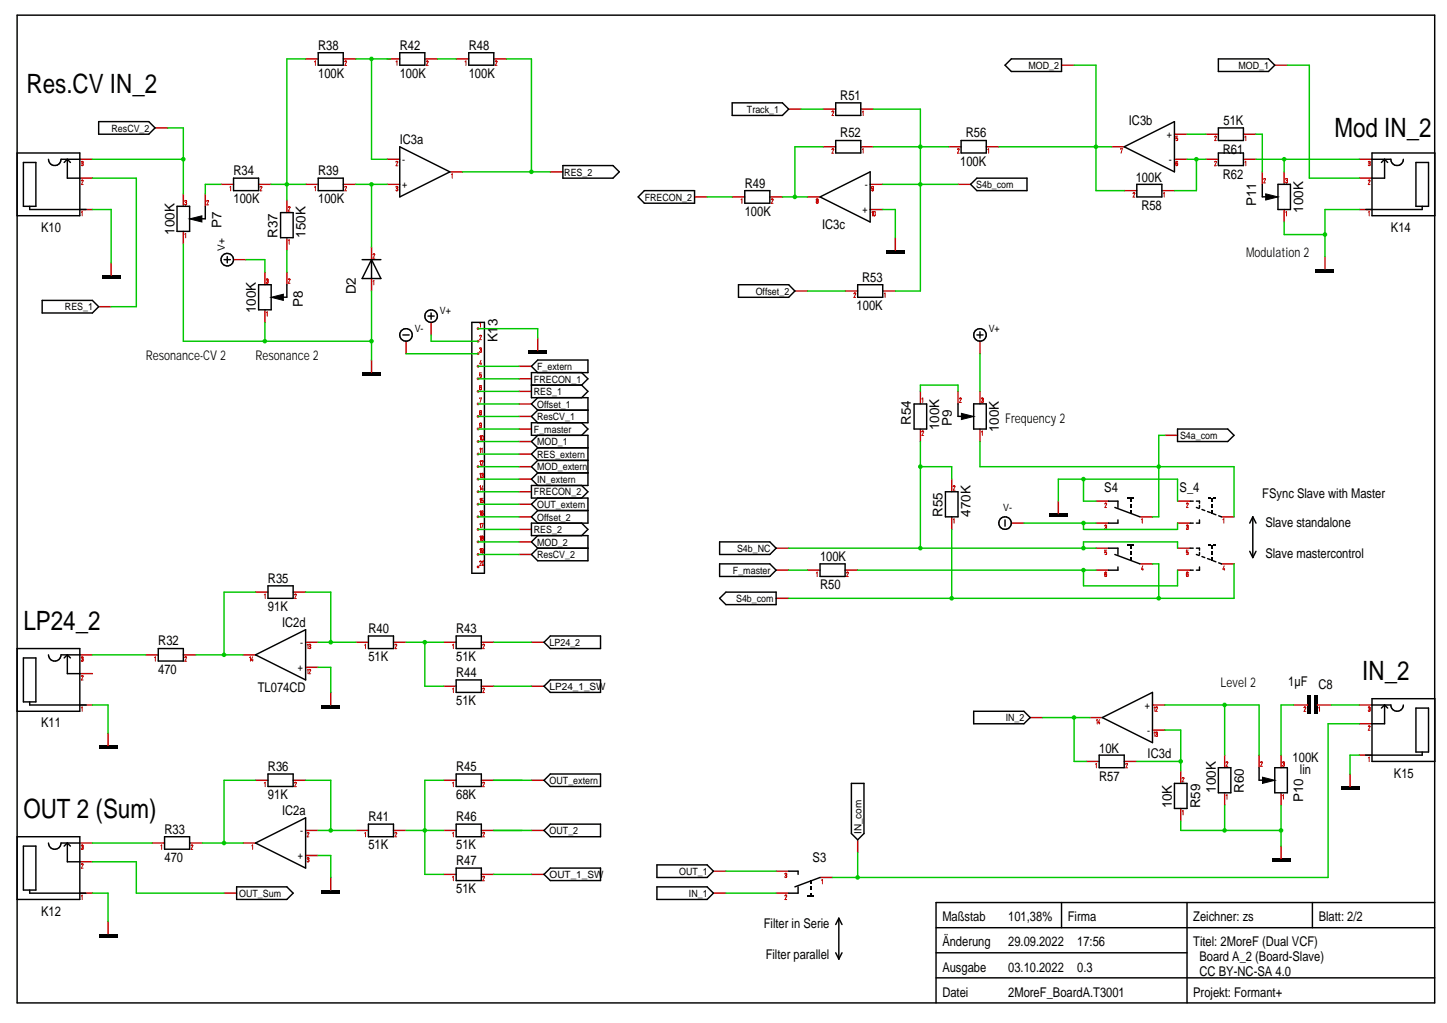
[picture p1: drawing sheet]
<svg xmlns="http://www.w3.org/2000/svg" width="297mm" height="210mm" viewBox="0 0 297 210" stroke-linecap="round" stroke-linejoin="round" font-family="sans-serif">
<g fill="none" stroke="#000" stroke-width=".3">
<path d="M96.2 10.8h5.2v2.6h-5.2zM109.1 75.2l1.3-1.3h10.3v2.6h-10.3zM109.1 86.7h10.3l1.3 1.3-1.3 1.3h-10.3zM110.4 94.5l-1.3 1.3 1.3 1.2M110.4 97h10.3M110.4 94.5l-1.3-1.3 1.3-1.3h10.3v7.7h-10.3l-1.3-1.3 1.3-1.3M110.4 94.5h10.3M109.1 103.5l1.3-1.3h10.3v2.6h-10.3zM244.3 117h.6M244.3 112.5h.6M244.3 107.3h.6M244.3 102.8h.6"/>
<path d="M245.6 113.8l.6 .2M245.6 102.8h.6v.5M245.6 112.5h.6v.4M245.6 104.1l.6 .2M246.2 116.3v.7h-.6M246.2 103.7v.4M246.2 106.7v.6h-.6M246.2 113.3v.5M246.7 114.2l.6 .2M246.7 104.5l.6 .3M247.9 114.6l.6 .2M247.9 105l.6 .2"/>
<path d="M249 115.1l.6 .2M249 105.4l.6 .2M250.2 115.5l.5 .2M250.2 105.8l.5 .2M256.5 113.1l.7 1.3M257.2 106l-.7 1.3M257.2 106l.6 1.3M257.2 106v8.4M257.8 113.1l-.6 1.3M55 120.2h5.2v2.6h-5.2zM75.6 130.5h5.2v2.6h-5.2zM93.6 130.5h5.2v2.6h-5.2z"/>
<path d="M93.6 139.5h5.2v2.6h-5.2zM93.6 158.8h5.2v2.6h-5.2zM111.7 140.8l1.3-1.3h10.3v2.6h-10.3zM75.6 169.1h5.2v2.6h-5.2zM111.7 160.1l1.3-1.3h10.3v2.6h-10.3zM134.9 177.5h10.3l1.3 1.3-1.3 1.2h-10.3zM171.6 195.5l.6 1.3M172.2 188.4l.6 1.3M172.2 188.4l-.6 1.3M172.2 188.4v8.4M172.8 195.5l-.6 1.3"/>
</g>
<g fill="none" stroke="#c70000" stroke-width=".3">
<path d="M93.6 12.1h2.6M101.4 12.1h2.5M106.5 75.2h2.6M106.5 95.8h2.6M106.5 93.2h2.6M106.5 98.3h2.6M106.5 88h2.6M106.5 103.5h2.6M241.7 117h2.6M241.7 112.5h2.6M241.7 107.3h2.6M241.7 102.8h2.6"/>
<path d="M250.7 115.7h2.6M250.7 106h2.6M52.5 121.5h2.5M60.2 121.5h2.5M73 131.8h2.6M80.8 131.8h2.6M91.1 131.8h2.5M98.8 131.8h2.6M67.9 142.1v2.6M91.1 140.8h2.5M98.8 140.8h2.6M109.1 140.8h2.6"/>
<path d="M277.1 158.8v2.6M73 170.4h2.6M80.8 170.4h2.6M91.1 160.1h2.5M98.8 160.1h2.6M109.1 160.1h2.6M146.5 178.8h2.5"/>
</g>
<g fill="none" stroke="#c70000" stroke-width=".21">
<path d="M95.5 12.7l.2-.2v.9M101.7 12.7l.1-.2 .2 .1-.3 .8h.3M243.5 103.4l.2-.2 .2 .2-.4 .7h.4M243.5 107.9l.1-.1h.3v.2l-.2 .2M243.7 108.2l.2 .1v.2l-.2 .1-.2-.1M243.9 112.9h-.4v.5l.2-.1 .2 .1-.1 .4-.2-.1M243.9 117.6l-.1-.2-.3 .2 .1 .6 .2 .1 .1-.5h-.3l-.1 .1M251 106.6l.2-.2v1M251.3 116.1l-.3 .7h.4M251.3 116.6v.4M54.3 122.1l.1-.2v.9M60.5 122v.1"/>
<path d="M60.5 122l.2-.1 .1 .2-.3 .7h.3M60.5 122h.1M74.9 132.4l.1-.2v.9M81.1 132.4l.1-.2h.2l-.3 .9h.3M92.9 132.4l.2-.2v.9M99.1 132.4l.2-.2 .2 .1-.4 .8h.4M92.9 141.4l.2-.2v.9M99.1 141.4l.2-.2 .2 .1-.4 .8h.4M74.9 171l.1-.2v.9M81.1 171l.1-.2 .2 .1-.3 .8h.3M92.9 160.7l.2-.2v.9M99.1 160.7l.2-.2 .2 .1-.4 .8h.4"/>
</g>
<path d="M248.2 111.7h.4v.3h-.4zM248.2 102h.4v.3h-.4zM248.7 111.8h.3v.7h-.3zM248.7 113.1h.3v.7h-.3zM248.7 114.4h.3v.7h-.3zM248.7 102.2h.3v.6h-.3zM248.7 103.5h.3v.6h-.3zM248.7 104.8h.3v.6h-.3zM249 111.7h.4v.3h-.4zM249 102h.4v.3h-.4zM66 144.7h3.8v.6h-3.8zM275.2 161.4h3.9v.6h-3.9z" fill="#000"/>
<circle cx="98.1" cy="106" r=".29" fill="#c70000"/>
<path d="M98.5 105l.1-.2v.9M99.2 105l-.2-.2-.2 .1v.7l.3 .1 .1-.4-.2-.1-.2 .1" fill="none" stroke="#c70000" stroke-width=".21"/>
<circle cx="98.1" cy="103.5" r=".29" fill="#c70000"/>
<path d="M98.5 102.4l.1-.1v.9M98.8 102.7l.2-.1 .2 .1-.1 .4h-.3M99.2 102.3h-.4v.5" fill="none" stroke="#c70000" stroke-width=".21"/>
<circle cx="98.1" cy="100.9" r=".29" fill="#c70000"/>
<path d="M98.5 99.9l.1-.2v.9M99.1 99.7l-.3 .7h.4M99.1 100.2v.4" fill="none" stroke="#c70000" stroke-width=".21"/>
<circle cx="98.1" cy="98.3" r=".29" fill="#c70000"/>
<path d="M98.5 97.3l.1-.2v.9M98.8 97.3l.2-.2 .2 .1-.1 .3h-.1M99 97.5l.1 .1 .1 .3a.18 .18 0 0 1-.2 .1 .18 .18 0 0 1-.2-.2" fill="none" stroke="#c70000" stroke-width=".21"/>
<circle cx="98.1" cy="95.7" r=".29" fill="#c70000"/>
<path d="M98.5 94.7l.1-.2v.9M98.8 94.7a.18 .18 0 0 1 .2-.2 .18 .18 0 0 1 .2 .2l-.4 .7h.4" fill="none" stroke="#c70000" stroke-width=".21"/>
<circle cx="98.1" cy="93.2" r=".29" fill="#c70000"/>
<path d="M98.5 92.1l.1-.1v.9M98.8 92.1l.2-.1v.9" fill="none" stroke="#c70000" stroke-width=".21"/>
<circle cx="98.1" cy="90.6" r=".29" fill="#c70000"/>
<path d="M98.5 89.6l.1-.2v.9M98.9 89.5h.3v.7l-.2 .1-.2-.1z" fill="none" stroke="#c70000" stroke-width=".21"/>
<circle cx="98.1" cy="88" r=".29" fill="#c70000"/>
<path d="M98.8 87.2l-.1 .2-.2-.1 .1-.5 .2 .1v.6l-.1 .2-.2-.2" fill="none" stroke="#c70000" stroke-width=".21"/>
<circle cx="98.1" cy="85.4" r=".29" fill="#c70000"/>
<path d="M98.6 84.6l-.1-.1 .1-.3 .2 .2-.1 .2M98.6 84.6l-.1 .2 .1 .4a.27 .27 0 0 0 .2-.3 .27 .27 0 0 0-.1-.3M98.6 84.6h.1" fill="none" stroke="#c70000" stroke-width=".21"/>
<circle cx="98.1" cy="82.9" r=".29" fill="#c70000"/>
<path d="M98.5 81.8v-.1h.3l-.2 .9" fill="none" stroke="#c70000" stroke-width=".21"/>
<circle cx="98.1" cy="80.3" r=".29" fill="#c70000"/>
<path d="M98.5 79.9l.1 .1M98.8 79.2h.1M98.8 79.2h-.3v.7M98.8 79.5v.1M98.8 79.5l-.3 .1M98.8 79.2v.1M98.8 79.6v.3l-.2 .1" fill="none" stroke="#c70000" stroke-width=".21"/>
<circle cx="98.1" cy="77.7" r=".29" fill="#c70000"/>
<path d="M98.5 77l.2-.1a.29 .29 0 0 1 .1 .3 .29 .29 0 0 1-.2 .2l-.1-.1M98.8 76.5h-.3v.6" fill="none" stroke="#c70000" stroke-width=".21"/>
<circle cx="98.1" cy="75.2" r=".29" fill="#c70000"/>
<path d="M98.7 73.9l-.2 .7h.3M98.7 74.4v.4" fill="none" stroke="#c70000" stroke-width=".21"/>
<circle cx="98.1" cy="72.6" r=".29" fill="#c70000"/>
<path d="M98.5 71.5l.2-.1v.4M98.6 71.8h.1M98.7 71.8a.25 .25 0 0 1 .1 .3 .25 .25 0 0 1-.2 .2l-.1-.2" fill="none" stroke="#c70000" stroke-width=".21"/>
<circle cx="98.1" cy="70" r=".29" fill="#c70000"/>
<path d="M98.5 69l.1-.2 .2 .1-.3 .8h.3" fill="none" stroke="#c70000" stroke-width=".21"/>
<circle cx="98.1" cy="67.4" r=".29" fill="#c70000"/>
<path d="M98.5 66.4l.1-.2v.9" fill="none" stroke="#c70000" stroke-width=".21"/>
<circle cx="98.1" cy="116.3" r=".29" fill="#c70000"/>
<path d="M98.5 115.3l.1-.2 .2 .1-.3 .8h.3M99 115.2l.2-.1 .2 .2-.1 .7-.3-.2zM99.3 116h-.1" fill="none" stroke="#c70000" stroke-width=".21"/>
<circle cx="98.1" cy="113.8" r=".29" fill="#c70000"/>
<path d="M98.5 112.7l.1-.2v1M99.2 113l-.2 .1-.2-.1 .1-.4 .3 .1v.6l-.2 .2-.2-.2" fill="none" stroke="#c70000" stroke-width=".21"/>
<circle cx="98.1" cy="111.2" r=".29" fill="#c70000"/>
<path d="M98.5 110.2l.1-.2v.9M98.9 110.3l-.1-.2 .3-.1 .1 .3-.2 .1M98.9 110.4v.4M98.9 110.8v.1M98.9 110.3v.1M98.9 110.4h.1M99 110.4h.1M99 110.4h-.1M99 110.4l.2 .4-.3 .1" fill="none" stroke="#c70000" stroke-width=".21"/>
<circle cx="98.1" cy="108.6" r=".29" fill="#c70000"/>
<g fill="none" stroke="#c70000" stroke-width=".21">
<path d="M64.6 12.7l.1-.2v.9M70.8 12.7l.1-.2 .2 .1-.3 .8h.3M81.3 12.7l.2-.2v.9M87.7 12.5l-.2 .2M87.7 12.5h.1M87.8 12.5l.1 .2-.4 .7h.4M16.7 33.3l.1-.2h.2v.3l-.1 .1M16.7 37.1l.1-.1 .2 .1-.3 .8h.4M16.8 33.5h.1M16.9 33.5a.24 .24 0 0 1 .2 .3 .24 .24 0 0 1-.3 .2l-.1-.2M47.2 38.4l.1-.2v1M53.4 38.4h.1"/>
<path d="M53.4 38.3h.3M53.4 38.3v.1M53.7 38.3v.1M53.7 38.4l-.3 .8h.4M64.6 38.4l.1-.2v1M70.8 38.4l.1-.2 .2 .2-.3 .8h.3M81.3 38.4l.1-.2 .3 .2-.2 .3M81.3 33.3l.1-.2 .3 .1-.4 .8h.4M81.4 38.7h.1M81.5 38.7l.2 .3a.18 .18 0 0 1-.2 .2 .18 .18 0 0 1-.2-.2M92.7 35.9l.1-.2v.9M170.8 30.7l.1-.2 .3 .1-.4 .8h.4"/>
<path d="M170.8 23a.18 .18 0 0 1 .2-.2 .18 .18 0 0 1 .2 .2l-.4 .7h.4M177 23l.2-.2v.9M177 30.7l.2-.2v.9M179.3 38.3l-.4 .1v.3h.4M179.3 38.3v.1M179.3 38.4v.7h-.3l-.1-.1M179.3 38.7h.1M179.3 38.6v.1M196.6 30.7l.1-.2 .2 .1-.3 .8h.3M202.8 30.7l.1-.2v.9M230 30.6v-.1h.4l-.3 .9M232.6 39.7l.1-.2 .3 .1-.4 .8h.4"/>
<path d="M238.8 39.7l.2-.2v.9M241.5 33.1l-.1 .2 .1 .7M241.5 34h.1M241.5 33.5l-.1 .1M241.5 28.3l.2 .1v.3l-.3 .1M241.5 33.1l.2 .2M241.5 33.5l.2 .1v.3l-.2 .1M241.5 28.3h.1M241.5 33.1h.1M241.5 33.5h.1M241.7 27.9h-.3v.6l.1-.2M249.3 28.1a.18 .18 0 0 1 .2-.2 .18 .18 0 0 1 .2 .2l-.4 .8h.4"/>
<path d="M249.3 33.3l.2-.2 .2 .1-.4 .8h.4M255.5 28.1l.2-.2v1M255.5 33.3l.2-.2v.9M259.4 36.8a.18 .18 0 0 1 .2-.2 .18 .18 0 0 1 .2 .2l-.4 .7h.4M263.9 36.8a.18 .18 0 0 1 .2-.2 .18 .18 0 0 1 .2 .1l-.2 .3M264.1 37l.1 .1 .1 .3a.18 .18 0 0 1-.2 .1 .18 .18 0 0 1-.2-.2M280.9 33.3l.3-.2v.3l-.1 .1M280.9 37.1l.1-.1 .2 .1-.3 .8h.3M281 33.5h.1M281.1 33.5l.1 .1v.3l-.2 .1-.1-.2M16.7 43.6l.2-.2v.9M37.9 41.3l.3-.2a.2 .2 0 0 1 .1 .3 .2 .2 0 0 1-.2 .1"/>
<path d="M37.9 41.8l.3 .2M37.9 48.1l.2-.2v.9M38.1 41.5l.2 .2-.1 .3M38.2 42h.1M42.4 41.3l.2-.2 .2 .1-.4 .8h.4M54.7 57.4l.2-.2v.4M54.8 57.6h.1M54.9 57.6h.1M54.9 57.6l.1 .5h-.2l-.1-.2M59.2 42.6l.1-.2 .2 .1-.3 .8h.3M59.2 57.4l.1-.2 .2 .1-.3 .8h.3M59.2 49.4l.2-.2v.9"/>
<path d="M76.6 52.2l.1-.1h.2l-.3 .9h.3M76.6 57.7l.2-.1v.9M152.1 41l.2-.2v.9M158.3 41l.1-.2 .3 .1-.4 .8h.4M167.7 41.2l-.1-.1 .1-.3 .2 .1-.1 .3M167.7 41.2l-.1 .2 .1 .3 .2-.1-.1-.4M167.7 41.2h.1M178.9 43.6l.2-.2v.9M179.3 43.5h.4v.7l-.2 .1-.2-.2zM263.9 43.6l.2-.2v.9M280.9 43.6l.2-.2v.9M54.7 64.2l.2-.2v.9"/>
<path d="M175.3 60.3a.18 .18 0 0 1 .2-.2 .18 .18 0 0 1 .2 .2l-.4 .7h.4M181.5 60.3l.2-.2v.9M189.2 88.6l.1-.1h.3l-.4 .8h.4M189.2 81.9l.2-.2v.9M195.7 99.9l.1-.2h.2l-.3 .9h.3M197 81.9l.1-.2h.2l-.3 .9h.3M201.5 81.9l.1-.2h.2l-.1 .4M201.5 88.6l.2-.2v.9M201.6 82.1h.1M201.7 82.1a.26 .26 0 0 1 .2 .3 .26 .26 0 0 1-.3 .2l-.1-.2M98.5 107.6l.1-.2v.9M98.8 107.5v-.1h.4l-.3 .9"/>
<path d="M167.6 117.6l.1-.2v.9M173.8 117.6l.1-.2 .2 .1-.3 .8h.4M195.7 106.6l.2-.2v1M226.8 103.4l.1-.2 .3 .2-.4 .7h.4M226.8 107.9l.1-.1h.2l.1 .2-.2 .2M226.9 108.2l.3 .1v.2l-.3 .1-.1-.1M227.2 117.6l-.2-.2-.2 .2v.6l.3 .1v-.5h-.2l-.1 .1M227.2 112.9h-.4v.5l.1-.1 .3 .1v.3h-.4M234.3 106.6l.2-.2v1M234.6 116.1l-.3 .7h.4M234.6 116.6v.4M16.7 134.9l.3-.1v.4"/>
<path d="M16.7 138.8l.1-.2 .2 .1-.3 .8h.4M16.8 135.2h.2M16.9 135.2h.1M17 135.2a.25 .25 0 0 1 .1 .3 .25 .25 0 0 1-.3 .2l-.1-.2M31.7 134.9l.2-.1v.9M38.2 134.8h.1M38.2 134.8l-.3 .1M38.2 134.8l.1 .1-.4 .8h.4M51.2 134.9l.2-.1v.9M51.9 134.8l-.3 .6h.4M51.9 135.3v.4M63.1 137.5l.1-.2v.9"/>
<path d="M63.1 132.4l.1-.2v.9M63.4 132.4a.18 .18 0 0 1 .2-.2 .18 .18 0 0 1 .2 .1l-.1 .3M63.5 137.4l-.1 .1M63.5 137.4l.3 .1-.4 .7h.4M63.5 137.4h.1M63.5 132.6h.2M63.7 132.6l.1 .4-.2 .1-.2-.2M63.7 132.6h-.1M16.7 145.2l.2-.1v.9M224.9 156.8l.2-.2v.9M225.1 147.8l.1-.2v.9M225.7 147.6l-.3 .7h.4"/>
<path d="M225.7 148.1v.4M231.1 156.8l.1-.1h.2l-.3 .8h.4M236.9 145.2l.2-.1v.9M236.9 150.4l.2-.2v.9M237.3 145.2v-.1h.3l-.3 .9h.3M237.3 150.4v-.2l.3 .1-.1 .3M237.4 150.6h.1M237.5 150.6l.1 .4-.2 .1-.1-.2M242.7 159.7l.1-.2 .2 .1-.3 .8h.3M251.7 156.5l.1-.2 .3 .1-.4 .8h.4M258.8 156.5l.1-.2 .2 .1-.3 .8h.3M263.4 156.7h.1"/>
<path d="M263.5 156.7a.24 .24 0 0 1 .2 .3 .24 .24 0 0 1-.4 .2v-.2M263.5 156.3l-.2 .2M263.5 156.3h.1M263.5 156.3l.2 .2-.2 .2M267.7 145.2l.1-.1h.2l-.3 .9h.4M270.7 145.2l.2-.1v.9M280.9 145.2l.1-.1h.2v.3l-.1 .1M280.9 149.1l.1-.2 .2 .1-.3 .8h.3M280.9 155.5l.2-.1v.9M281 145.5l.2 .1v.3l-.2 .1-.1-.2M16.7 177.4l.1-.2 .2 .1-.3 .8h.4M16.9 173.8a.23 .23 0 0 1 .2 .3 .23 .23 0 0 1-.4 .1v-.1"/>
<path d="M17 173.4h-.2l-.1 .1M17 173.4v.1M17 173.5h.1M17.1 173.5v.1M17.1 173.6l-.3 .2M33 173.5l.2-.1v.9M39.2 173.5h.1M39.3 173.4h.2l.1 .1-.4 .8h.4M39.3 173.4l-.1 .1M51.7 173.5l.2-.1v.9M54.3 160.7l.1-.2v.9M60.5 160.7l.1-.2 .2 .1-.3 .8h.3"/>
<path d="M63.1 176.1v-.1h.3v.2l-.2 .2M63.1 171v-.2l.3 .1-.3 .8h.3M63.2 176.4h.1M63.2 176.4a.24 .24 0 0 1 .2 .2 .24 .24 0 0 1-.3 .2v-.1M92.9 180l.2-.2v.9M92.9 171l.2-.2v.9M99.1 171l.2-.2 .2 .1-.4 .8h.4M99.1 180l.2-.2 .2 .1-.4 .8h.4M161.1 179.3l.2-.1 .2 .1M161.3 179.6h.1M161.3 179.6a.24 .24 0 0 1 .2 .3 .24 .24 0 0 1-.3 .1l-.1-.1M161.5 179.3v.1"/>
<path d="M161.5 179.4l-.2 .2M242.7 166.5l.2-.2v.9M251.7 163.3l.2-.2v.9M263.3 163.3l.2-.2v.9M16.7 183.9l.2-.2v.9M161.1 183.9l.1-.2h.3l-.4 .9h.4M168.6 180.6l.2-.2v1"/>
</g>
<g fill="none" stroke="#000" stroke-width=".3">
<path d="M3.5 3.1h291v202.7h-291zM65.3 10.8h5.2v2.6h-5.2zM82.1 10.8h5.1v2.6h-5.1zM207.6 12.1h10.3v2.6h-10.3l-1.3-1.3zM250.1 12.1h10.3l1.3 1.3-1.3 1.3h-10.3zM3.5 31.4h12.9v12.9h-12.9M4.8 33.3h2.6v9h-2.6zM9.9 32.7a1.29 1.29 0 0 0 1.3 1.3 1.29 1.29 0 0 0 1.3-1.3h3.9M13.8 32.7v3.9h2.6M13.8 32.7l-.6 .6M13.8 32.7l.7 .6M20.3 25h10.2l1.3 1.2-1.3 1.3h-10.2z"/>
<path d="M47.9 36.6h5.2v2.5h-5.2zM65.3 36.6h5.2v2.5h-5.2zM82.1 30.1l10.3 5.2-10.3 5.1zM115.5 34h10.3l1.3 1.3-1.3 1.3h-10.3zM132.3 39.1h10.3v2.6h-10.3l-1.3-1.3zM150.3 21.1h10.3l1.3 1.3-1.3 1.3h-10.3zM152.9 39.1h5.1v2.6h-5.1zM171.6 21.1h5.1v2.6h-5.1zM171.6 28.8h5.1v2.6h-5.1zM197.3 28.8h5.2v2.6h-5.2zM199.2 37.8l1.3-1.2h10.3v2.5h-10.3zM230.8 30.1l10.3-5.1v10.3z"/>
<path d="M233.4 37.8h5.1v2.6h-5.1zM250.1 26.2h5.1v2.6h-5.1zM250.1 31.4h5.1v2.6h-5.1zM259.1 37.8v2.6h.9M262.3 37.8h2.6v5.2h-2.6zM281.6 32.7h3.9a1.28 1.28 0 0 0 1.3 1.3 1.28 1.28 0 0 0 1.3-1.3M284.2 32.7v3.9h-2.6M284.2 32.7l.7 .6M284.2 32.7l-.6 .6M290.7 33.3h2.5v9h-2.5zM294.5 31.4h-12.9v12.9h12.9M6.1 42.3v.7h11.6"/>
<path d="M36.3 42.3h2.6v5.2h-2.6zM42.1 42.3v2.6h-.9M46 53.3h1.3M46.7 52.6v1.3M53.1 58.4h2.6v5.2h-2.6zM57.6 43.6h2.6v5.2h-2.6zM58.9 58.4v2.6h-.9M74.3 53.3h3.9M76.3 53.3l1.9 3.9h-3.9zM76.3 53.3v3.9M151.6 58.4h10.3l1.3 1.3-1.3 1.3h-10.3zM168.3 40.4l10.3-5.1v10.3z"/>
<path d="M176.1 58.4h5.1v2.6h-5.1zM292 42.3v.7h-11.6M8.7 61.6h10.3l1.3 1.3-1.3 1.3h-10.3zM82.7 68.7h1.3M87.9 64.9h1.2M88.5 64.2v1.3M96.9 66.1h2.5v51.5h-2.5zM109.1 79h10.3M119.4 79l1.3-1.3-1.3-1.2h-10.3v5.1h11.6v5.1h-10.3l-1.3-1.3 1.3-1.2M119.4 79l1.3 1.3-1.3 1.3M200.5 68.7h1.3M201.2 68.1v1.3"/>
<path d="M109.1 90.6l1.3-1.3h10.3v2.6h-10.3zM109.1 99.6h10.3l1.3 1.3-1.3 1.3h-10.3zM110.4 81.6l-1.3 1.3 1.3 1.3M110.4 84.2h10.3M187.6 82.9h2.6v5.1h-2.6zM196.7 82.9v2.5h.9M199.9 82.9h2.6v5.1h-2.6zM241.7 88h10.3l1.3 1.3-1.3 1.3h-10.3zM110.4 107.3l-1.3-1.3 1.3-1.2h10.3v2.5h-11.6v2.6h11.6v5.2h-10.3l-1.3-1.3 1.3-1.3M110.4 112.5h10.3M110.4 109.9l-1.3 1.3 1.3 1.3M119.4 107.3l1.3 1.3-1.3 1.3"/>
<path d="M147.7 115.7h10.3l1.3 1.3-1.3 1.3h-10.3zM147.7 111.2h10.3l1.3 1.3-1.3 1.3h-10.3zM168.3 115.7h5.2v2.6h-5.2zM194.1 100.9h2.6v5.1h-2.6zM206.3 106.7v1.3M227.6 102.8h1.9v1.3M227.6 112.5h1.9v1.3M228.9 113.8l5.1 1.9M228.9 104.1l5.1 1.9M229.5 106.7v.6h-1.9M229.5 116.3v.7h-1.9M3.5 133.1h12.9v12.8h-12.9"/>
<path d="M4.8 135h2.6v9h-2.6zM9.9 134.4a1.29 1.29 0 0 0 1.3 1.3 1.29 1.29 0 0 0 1.3-1.3h3.9M13.8 134.4l-.6 .6M13.8 134.4l.7 .6M13.8 134.4v3.8h2.6M32.5 133.1h5.1v2.5h-5.1zM52.5 134.4l10.2-5.2v10.3zM111.7 131.8l1.3-1.3h10.3v2.6h-10.3zM147.7 122.8l1.3-1.3h10.3v2.6h-10.3zM6.1 144v.7h11.6M55 158.8h5.2v2.6h-5.2zM199.9 145.9h10.3l1.3 1.3-1.3 1.3h-10.3z"/>
<path d="M225.6 154.9h5.2v2.6h-5.2zM226.3 147.2l10.3-5.1v10.3zM250.1 157.5h2.6v5.2h-2.6zM258.5 157.5v2.6h.9M261.7 157.5h2.6v5.2h-2.6zM281.6 144.7h3.9a1.28 1.28 0 0 0 1.3 1.2 1.28 1.28 0 0 0 1.3-1.2M284.2 144.7v3.8h-2.6M284.2 144.7l.7 .6M284.2 144.7l-.6 .6M290.7 145.3h2.5v9h-2.5zM292 154.3v.6h-11.6M294.5 143.4h-12.9v12.8h12.9"/>
<path d="M3.5 171.7h12.9v12.9h-12.9M4.8 173.6h2.6v9h-2.6zM9.9 173a1.29 1.29 0 0 0 1.3 1.3 1.29 1.29 0 0 0 1.3-1.3h3.9M13.8 173v3.8h2.6M13.8 173l-.6 .6M13.8 173l.7 .6M33.8 171.7h5.1v2.5h-5.1zM52.5 173l10.2-5.2v10.3zM93.6 169.1h5.2v2.6h-5.2zM93.6 178.1h5.2v2.6h-5.2zM111.7 170.4l1.3-1.3h10.3v2.6h-10.3zM111.7 179.4l1.3-1.3h10.3v2.6h-10.3z"/>
<path d="M161.9 178.8h1.9v.6M174.8 160.7h2.6v10.3l-1.3 1.3-1.3-1.3zM241.1 160.7h2.6v5.2h-2.6zM6.1 182.6v.7h11.6M48.6 182h10.3l1.3 1.3-1.3 1.3h-10.3zM134.9 182h10.3l1.3 1.3-1.3 1.3h-10.3zM163.8 182v1.3h-1.9M168.3 180l-5.1 2M192.2 195.5h51.5M192.2 190.4h102.3M217.9 185.2v5.2M243.7 185.2v20.6"/>
<path d="M269.4 185.2v5.2M294.5 185.2h-102.3v20.6M192.2 200.6h102.3"/>
<circle cx="46.6" cy="53.3" r="1.28"/>
<circle cx="83.3" cy="68.7" r="1.29"/>
<circle cx="88.5" cy="64.9" r="1.29"/>
<circle cx="201.2" cy="68.7" r="1.29"/>
<circle cx="206.3" cy="107.3" r="1.29"/>
</g>
<g fill="none" stroke="#c70000" stroke-width=".3">
<path d="M62.7 12.1h2.6M70.5 12.1h2.5M79.5 12.1h2.6M87.2 12.1h2.6M217.9 13.4h2.6M261.7 13.4h2.6M16.4 32.7h2.6M16.4 36.6h2.6M31.8 26.2h2.6M37.6 39.8v2.5M42.1 39.8v2.5M45.4 37.8h2.5"/>
<path d="M53.1 37.8h2.6M62.7 37.8h2.6M70.5 37.8h2.5M79.5 37.8h2.6M79.5 32.7h2.6M92.4 35.3h2.5M113 35.3h2.5M161.9 22.4h2.6M169 30.1h2.6M169 22.4h2.6M176.7 30.1h2.6M176.7 22.4h2.6"/>
<path d="M178.6 37.8h2.6M194.7 30.1h2.6M196.7 37.8h2.5M202.5 30.1h2.5M228.2 30.1h2.6M230.8 39.1h2.6M238.5 39.1h2.6M241.1 27.5h2.6M241.1 32.7h2.6M247.5 27.5h2.6M247.5 32.7h2.6M255.2 27.5h2.6"/>
<path d="M255.2 32.7h2.6M259.1 35.3v2.5M263.6 35.3v2.5M279.1 32.7h2.5M279.1 36.6h2.5M16.4 43h2.6M22.8 53.9v2.6M37.6 47.5v2.6M47.9 53.3h2.6M54.4 55.9v2.5M58.9 41v2.6M58.9 48.8v2.6"/>
<path d="M58.9 55.9v2.5M76.3 50.7v2.6M76.3 57.2v2.5M142.6 40.4h2.6M150.3 40.4h2.6M158 40.4h2.6M163.2 59.7h2.6M165.8 40.4h2.5M173.5 59.7h2.6M178.6 43h2.6M181.2 59.7h2.6M183.8 48.8v2.6"/>
<path d="M263.6 43v2.6M272 52.6v2.6M279.1 43h2.5M20.3 62.9h2.5M54.4 63.6v2.5M76.3 73.9v2.6M83.4 70v2.6M88.5 66.1v2.6M106.5 77.7h2.6M110.4 69.4v2.5M201.2 70v2.6M106.5 82.9h2.6"/>
<path d="M106.5 90.6h2.6M106.5 85.4h2.6M106.5 80.3h2.6M188.9 80.3v2.6M188.9 88v2.6M195.4 98.3v2.6M196.7 80.3v2.6M201.2 80.3v2.6M201.2 88v2.6M239.2 89.3h2.5M106.5 106h2.6M106.5 111.2h2.6"/>
<path d="M106.5 113.8h2.6M106.5 100.9h2.6M106.5 108.6h2.6M159.3 117h2.6M159.3 112.5h2.6M165.8 117h2.5M173.5 117h2.6M195.4 106v2.6M207.6 107.3h2.6M217.3 102.8v2.6M225 117h2.6M225 107.3h2.6"/>
<path d="M225 112.5h2.6M225 102.8h2.6M234 106h2.6M234 115.7h2.6M16.4 134.4h2.6M16.4 138.2h2.6M29.9 134.4h2.6M37.6 134.4h2.6M49.9 134.4h2.6M62.7 131.8h2.6M62.7 136.9h2.6M109.1 131.8h2.6"/>
<path d="M159.3 122.8h2.6M16.4 144.7h2.6M22.2 150.5v2.5M211.5 147.2h2.5M223.1 156.2h2.5M223.7 147.2h2.6M230.8 156.2h2.6M236.6 144.7h2.6M236.6 149.8h2.6M242.4 158.2v2.5M251.4 154.9v2.6M258.5 154.9v2.6"/>
<path d="M263 154.9v2.6M265.6 144.7h2.9M270.4 144.7h2.9M279.1 144.7h2.5M279.1 148.5h2.5M279.1 154.9h2.5M16.4 173h2.6M16.4 176.8h2.6M31.2 173h2.6M38.9 173h2.6M49.9 173h2.6M52.5 160.1h2.5"/>
<path d="M60.2 160.1h2.5M62.7 175.5h2.6M62.7 170.4h2.6M91.1 170.4h2.5M91.1 179.4h2.5M98.8 170.4h2.6M98.8 179.4h2.6M109.1 170.4h2.6M109.1 179.4h2.6M159.3 178.8h2.6M176.1 172.3v2.6M242.4 165.9v2.6"/>
<path d="M251.4 162.7v2.5M263 162.7v2.5M263 173.6v2.6M16.4 183.3h2.6M22.2 189.1v2.5M46 183.3h2.6M67.9 180v2.6M146.5 183.3h2.5M159.3 183.3h2.6M168.3 180h2.6"/>
</g>
<g fill="#000">
<path d="M20.9 56.5h3.9v.7h-3.9zM181.8 51.4h3.9v.6h-3.9zM270.1 55.2h3.8v.7h-3.8zM74.3 76.5h3.9v.6h-3.9zM108.5 71.9h3.8v.7h-3.8zM215.3 105.4h3.9v.6h-3.9zM231.9 111.8h.3v.7h-.3zM231.9 113.1h.3v.7h-.3zM231.9 114.4h.3v.7h-.3zM231.9 102.2h.3v.6h-.3zM231.9 103.5h.3v.6h-.3zM231.9 104.8h.3v.6h-.3z"/>
<path d="M231.4 111.7h1.3v.3h-1.3zM231.4 102h1.3v.3h-1.3zM20.3 153h3.8v.7h-3.8zM268.5 142.7h.6v3.9h-.6zM269.7 142.7h.7v3.9h-.7zM261 176.2h3.9v.6h-3.9zM20.3 191.6h3.8v.7h-3.8zM66 182.6h3.8v.7h-3.8zM166.2 183.3h.4v.6h-.4zM166.2 182h.4v.6h-.4zM166.2 180.7h.4v.6h-.4zM165.8 183.7h1.2v.4h-1.2z"/>
</g>
<path d="M38.9 44.9l2.5-.6v1.3zM259.8 39.8l2.6 .6-2.6 .6zM55.6 61l2.6-.6v1.2zM197.4 84.8l2.5 .6-2.5 .7zM259.2 159.5l2.5 .6-2.5 .6z" fill="#000" stroke="#000" stroke-width=".21"/>
<circle cx="87.2" cy="131.8" r=".48" fill="#00c700"/>
<path d="M83.4 131.8h7.7M87.2 131.8v9h3.9M87.2 170.4v9h3.9M87.2 160.1h3.9" fill="none" stroke="#00c700" stroke-width=".3"/>
<circle cx="87.2" cy="170.4" r=".48" fill="#00c700"/>
<path d="M89.8 12.1h3.8M101.4 140.8h7.7M83.4 170.4h7.7M87.2 160.1v10.3" fill="none" stroke="#00c700" stroke-width=".3"/>
<circle cx="67.9" cy="131.8" r=".48" fill="#00c700"/>
<path d="M46 121.5h6.5M62.7 121.5h5.2v10.3M65.3 131.8h7.7" fill="none" stroke="#00c700" stroke-width=".3"/>
<circle cx="46" cy="134.4" r=".48" fill="#00c700"/>
<path d="M40.2 134.4h9.7M46 121.5v12.9" fill="none" stroke="#00c700" stroke-width=".3"/>
<circle cx="46" cy="173" r=".48" fill="#00c700"/>
<path d="M253.3 115.7v7.1M19 134.4h10.9M273.3 144.7h5.8M19 173h12.2M19 176.8h9v6.5h18M41.5 173h8.4M52.5 160.1h-6.5v12.9" fill="none" stroke="#00c700" stroke-width=".3"/>
<circle cx="237.9" cy="122.8" r=".48" fill="#00c700"/>
<path d="M237.9 122.8h15.4" fill="none" stroke="#00c700" stroke-width=".3"/>
<circle cx="195.4" cy="122.8" r=".48" fill="#00c700"/>
<path d="M179.3 22.4h9.6M179.3 30.1h15.4M181.2 37.8h7.7M195.4 108.6v14.2M236.6 115.7h1.3v7.1h-76" fill="none" stroke="#00c700" stroke-width=".3"/>
<circle cx="188.9" cy="30.1" r=".48" fill="#00c700"/>
<path d="M188.9 22.4v15.4M183.8 59.7h5.1" fill="none" stroke="#00c700" stroke-width=".3"/>
<circle cx="188.9" cy="37.8" r=".47" fill="#00c700"/>
<path d="M196.7 37.8h-7.8v21.9M222.4 111.2h19.3v1.3" fill="none" stroke="#00c700" stroke-width=".3"/>
<circle cx="222.4" cy="112.5" r=".48" fill="#00c700"/>
<path d="M188.9 90.6v5.2M222.4 111.2v1.3h-33.5" fill="none" stroke="#00c700" stroke-width=".3"/>
<circle cx="188.9" cy="95.7" r=".48" fill="#00c700"/>
<path d="M195.4 98.3v-2.5h-6.5v16.7M222.4 112.5h2.6" fill="none" stroke="#00c700" stroke-width=".3"/>
<circle cx="188.9" cy="112.5" r=".48" fill="#00c700"/>
<path d="M161.9 112.5h27M241.7 117v3.2h-19.3" fill="none" stroke="#00c700" stroke-width=".3"/>
<circle cx="222.4" cy="117" r=".48" fill="#00c700"/>
<path d="M239.2 89.3h-1.3v6.5M253.3 95.8v10.2M176.1 117h48.9M222.4 117v3.2" fill="none" stroke="#00c700" stroke-width=".3"/>
<circle cx="237.9" cy="95.7" r=".48" fill="#00c700"/>
<path d="M62.7 12.1h-3.8v25.7M165.8 59.7h7.7M98.1 82.9h8.4M201.2 90.6v5.2h52.1M237.9 95.8v10.2h-1.3M98.1 106h8.4" fill="none" stroke="#00c700" stroke-width=".3"/>
<circle cx="58.9" cy="37.8" r=".47" fill="#00c700"/>
<path d="M55.7 37.8h7M58.9 37.8v3.2" fill="none" stroke="#00c700" stroke-width=".3"/>
<circle cx="176.1" cy="180" r=".48" fill="#00c700"/>
<path d="M98.1 75.2h8.4M98.1 88h8.4M188.9 80.3v-1.3h7.8v1.3M161.9 117h3.9M279.1 148.5h-6.5v31.5h-101.7M176.1 174.9v5.1" fill="none" stroke="#00c700" stroke-width=".3"/>
<circle cx="67.9" cy="170.4" r=".48" fill="#00c700"/>
<path d="M98.1 98.3h8.4M98.1 95.8h8.4M98.1 93.2h8.4M98.1 103.5h8.4M62.7 160.1h5.2v10.3M65.3 170.4h7.7M101.4 160.1h7.7M101.4 179.4h7.7" fill="none" stroke="#00c700" stroke-width=".3"/>
<circle cx="220.5" cy="147.2" r=".47" fill="#00c700"/>
<path d="M228.2 30.1h-3.2v9h5.8M98.1 111.2h8.4M214 147.2h9.7M220.5 147.2v9h2.6" fill="none" stroke="#00c700" stroke-width=".3"/>
<circle cx="225" cy="30.1" r=".48" fill="#00c700"/>
<path d="M103.9 12.1h5.2M220.5 13.4h4.5v16.7h-20M94.9 35.3h18.1M145.2 40.4h5.1M98.1 100.9h8.4M98.1 108.6h8.4M101.4 131.8h7.7M101.4 170.4h7.7" fill="none" stroke="#00c700" stroke-width=".3"/>
<circle cx="109.1" cy="35.3" r=".48" fill="#00c700"/>
<path d="M109.1 12.1v23.2" fill="none" stroke="#00c700" stroke-width=".3"/>
<circle cx="37.6" cy="32.7" r=".48" fill="#00c700"/>
<path d="M19 32.7h18.6M34.4 26.2h3.2v13.6M98.1 113.8h8.4M265.6 144.7h-2.6v10.2" fill="none" stroke="#00c700" stroke-width=".3"/>
<circle cx="251.4" cy="144.6" r=".47" fill="#00c700"/>
<path d="M45.4 37.8h-3.3v2M239.2 144.7h19.3v10.2M251.4 144.7v10.2" fill="none" stroke="#00c700" stroke-width=".3"/>
<circle cx="76.2" cy="37.8" r=".47" fill="#00c700"/>
<path d="M73 37.8h6.5M76.3 37.8v12.9M243.7 27.5h3.8M58.9 51.4v4.5M239.2 149.8h3.2" fill="none" stroke="#00c700" stroke-width=".3"/>
<circle cx="242.4" cy="156.2" r=".48" fill="#00c700"/>
<path d="M233.4 156.2h9M242.4 149.8v8.4" fill="none" stroke="#00c700" stroke-width=".3"/>
<circle cx="163.2" cy="40.4" r=".48" fill="#00c700"/>
<path d="M169 30.1h-5.8v10.3M160.6 40.4h5.2" fill="none" stroke="#00c700" stroke-width=".3"/>
<circle cx="263.6" cy="32.7" r=".47" fill="#00c700"/>
<path d="M245.6 32.7v6.4h-4.5M257.8 32.7h21.3M263.6 32.7v2.6" fill="none" stroke="#00c700" stroke-width=".3"/>
<circle cx="245.6" cy="32.7" r=".48" fill="#00c700"/>
<path d="M79.5 12.1h.6M243.7 32.7h3.8M257.8 27.5h1.3v7.8" fill="none" stroke="#00c700" stroke-width=".3"/>
<circle cx="76.2" cy="12.1" r=".47" fill="#00c700"/>
<g fill="none" stroke="#00c700" stroke-width=".3">
<path d="M73 12.1h6.5M76.3 12.1v20.6h3.2M264.3 13.4h4.5v23.2h10.3M19 36.6h9v26.3h-5.2M164.5 22.4h4.5M50.5 53.3h3.9v2.6M88.5 68.7v1.3h9.6M98.1 77.7h8.4M201.2 72.6v7.7M98.1 80.3h8.4M98.1 85.4h8.4M98.1 90.6h8.4"/>
<path d="M241.7 107.3v1.3h-19.3M149 178.8h10.3M149 183.3h10.3"/>
</g>
<circle cx="222.4" cy="107.3" r=".48" fill="#00c700"/>
<path d="M83.4 72.6h14.7M210.2 107.3h14.8M222.4 107.3v1.3" fill="none" stroke="#00c700" stroke-width=".3"/>
<circle cx="222.4" cy="98.3" r=".48" fill="#00c700"/>
<path d="M19 43h3.8v10.9M181.2 43h2.6v5.8M279.1 43h-7.1v5.1M98.1 67.4h12.3v2M222.4 98.3v4.5h2.6M217.3 102.8v-4.5h24.4v4.5M65.3 136.9h2.6v5.2M279.1 154.9h-2v3.9" fill="none" stroke="#00c700" stroke-width=".3"/>
<circle cx="272" cy="48.1" r=".48" fill="#00c700"/>
<path d="M263.6 45.6v2.5h8.4v4.5M19 144.7h3.2v5.8M263 165.2v5.2M19 183.3h3.2v5.8" fill="none" stroke="#00c700" stroke-width=".3"/>
<circle cx="263" cy="170.4" r=".48" fill="#00c700"/>
<path d="M242.4 168.5v1.9h20.6v3.2" fill="none" stroke="#00c700" stroke-width=".3"/>
<circle cx="251.4" cy="170.4" r=".47" fill="#00c700"/>
<path d="M65.3 175.5h2.6v4.5M251.4 165.2v5.2" fill="none" stroke="#00c700" stroke-width=".3"/>
<circle cx="76.2" cy="70" r=".47" fill="#00c700"/>
<path d="M37.6 50.1v19.9h16.8v-3.9" fill="none" stroke="#00c700" stroke-width=".3"/>
<circle cx="54.4" cy="70" r=".47" fill="#00c700"/>
<path d="M76.3 59.7v14.2M54.4 70h21.9" fill="none" stroke="#00c700" stroke-width=".3"/>
<g font-size="5.5">
<text x="5.4" y="19.2">Res.CV IN_2</text>
<text x="273.9" y="28.2">Mod IN_2</text>
<text x="4.8" y="129.2">LP24_2</text>
<text x="279.7" y="139.6">IN_2</text>
<text x="4.8" y="167.8">OUT 2 (Sum)</text>
</g>
<g font-size="2.8">
<text x="65.3" y="10.2">R38</text>
<text x="82.1" y="10.2">R42</text>
<text x="96.2" y="10.2">R48</text>
<text x="65.3" y="16">100K</text>
<text x="82.1" y="16">100K</text>
<text x="96.2" y="16">100K</text>
<text x="172.5" y="20.5">R51</text>
<text x="82.1" y="29.6">IC3a</text>
<text x="172.5" y="28.2">R52</text>
<text x="198.2" y="28.2">R56</text>
<text x="231.7" y="25.6">IC3b</text>
<text x="251.2" y="25.7">51K</text>
<text x="47.9" y="35.9">R34</text>
<text x="65.3" y="35.9">R39</text>
<text x="197.1" y="34">100K</text>
<text x="251" y="31.5">R61</text>
<text x="47.9" y="41.7">100K</text>
<text x="65.3" y="41.7">100K</text>
<text x="152.9" y="38.5">R49</text>
<text x="233.2" y="37.3">100K</text>
<text x="251" y="36.6">R62</text>
<text x="8.4" y="47.6">K10</text>
<text x="45.5" y="46.8" transform="rotate(-90 45.5 46.8)">P7</text>
<text x="152.9" y="44.3">100K</text>
<text x="168.8" y="47">IC3c</text>
<text x="234.3" y="43.1">R58</text>
<text x="257.8" y="42.3" transform="rotate(-90 257.8 42.3)">P11</text>
<text x="267.5" y="43.6" transform="rotate(-90 267.5 43.6)">100K</text>
<text x="285.5" y="47.6">K14</text>
<text x="35.8" y="48.1" transform="rotate(-90 35.8 48.1)">100K</text>
<text x="57" y="48.8" transform="rotate(-90 57 48.8)">R37</text>
<text x="62.7" y="48.8" transform="rotate(-90 62.7 48.8)">150K</text>
<text x="255.8" y="52.6">Modulation 2</text>
<text x="177" y="57.8">R53</text>
<text x="52.5" y="64.2" transform="rotate(-90 52.5 64.2)">100K</text>
<text x="62.2" y="62.9" transform="rotate(-90 62.2 62.9)">P8</text>
<text x="73" y="60.4" transform="rotate(-90 73 60.4)">D2</text>
<text x="175.9" y="63.6">100K</text>
<text x="102.1" y="70.3" transform="rotate(-90 102.1 70.3)">K13</text>
<text x="29.9" y="73.9">Resonance-CV 2</text>
<text x="52.5" y="73.9">Resonance 2</text>
<text x="187" y="87.1" transform="rotate(-90 187 87.1)">R54</text>
<text x="192.8" y="88.3" transform="rotate(-90 192.8 88.3)">100K</text>
<text x="195.4" y="87.4" transform="rotate(-90 195.4 87.4)">P9</text>
<text x="205" y="88.7" transform="rotate(-90 205 88.7)">100K</text>
<text x="206.3" y="86.7">Frequency 2</text>
<text x="226.7" y="100.9">S4</text>
<text x="242.1" y="100.9">S_4</text>
<text x="193.4" y="106" transform="rotate(-90 193.4 106)">R55</text>
<text x="199.2" y="106" transform="rotate(-90 199.2 106)">470K</text>
<text x="259.1" y="102.2">FSync Slave with Master</text>
<text x="259.8" y="108.1">Slave standalone</text>
<text x="55" y="119.5">R35</text>
<text x="168.3" y="115.1">100K</text>
<text x="259.8" y="114.5">Slave mastercontrol</text>
<text x="55" y="125.3">91K</text>
<text x="168.3" y="120.9">R50</text>
<text x="57.9" y="128.7">IC2d</text>
<text x="75.6" y="129.9">R40</text>
<text x="93.6" y="129.9">R43</text>
<text x="32.5" y="132.4">R32</text>
<text x="75.6" y="135.6">51K</text>
<text x="93.6" y="135.6">51K</text>
<text x="32.5" y="138.2">470</text>
<text x="52.9" y="142">TL074CD</text>
<text x="93.6" y="138.9">R44</text>
<text x="250.6" y="140.9">Level 2</text>
<text x="264.5" y="140.8">1µF</text>
<text x="270.7" y="141.4">C8</text>
<text x="8.4" y="149.2">K11</text>
<text x="93.6" y="144.7">51K</text>
<text x="225.6" y="154.4">10K</text>
<text x="235.6" y="155.6">IC3d</text>
<text x="55" y="158.2">R36</text>
<text x="93.6" y="158.2">R45</text>
<text x="225.6" y="160.2">R57</text>
<text x="265.3" y="156.3">100K</text>
<text x="266.8" y="158.9">lin</text>
<text x="286.2" y="159.6">K15</text>
<text x="55" y="164">91K</text>
<text x="57.9" y="167.3">IC2a</text>
<text x="93.6" y="164">68K</text>
<text x="240.5" y="165.9" transform="rotate(-90 240.5 165.9)">10K</text>
<text x="246.3" y="165.9" transform="rotate(-90 246.3 165.9)">R59</text>
<text x="249.6" y="162.7" transform="rotate(-90 249.6 162.7)">100K</text>
<text x="255.4" y="162.7" transform="rotate(-90 255.4 162.7)">R60</text>
<text x="267.5" y="164.6" transform="rotate(-90 267.5 164.6)">P10</text>
<text x="33.8" y="171">R33</text>
<text x="75.6" y="168.5">R41</text>
<text x="93.6" y="168.5">R46</text>
<text x="33.8" y="176.8">470</text>
<text x="75.6" y="174.2">51K</text>
<text x="93.6" y="177.5">R47</text>
<text x="93.6" y="174.2">51K</text>
<text x="166.8" y="176.9">S3</text>
<text x="93.6" y="183.3">51K</text>
<text x="8.4" y="187.9">K12</text>
<text x="156.8" y="190.4">Filter in Serie</text>
<text x="193.4" y="189.1">Maßstab</text>
<text x="207" y="189.1">101,38%</text>
<text x="219.2" y="189.1">Firma</text>
<text x="244.9" y="189.1">Zeichner: zs</text>
<text x="270.7" y="189.1">Blatt: 2/2</text>
<text x="157.2" y="196.9">Filter parallel</text>
<text x="193.4" y="194.2">Änderung</text>
<text x="207" y="194.2">29.09.2022</text>
<text x="221.1" y="194.2">17:56</text>
<text x="244.9" y="194.2">Titel: 2MoreF (Dual VCF)</text>
<text x="246.2" y="197.3">Board A_2 (Board-Slave)</text>
<text x="193.4" y="199.3">Ausgabe</text>
<text x="207" y="199.3">03.10.2022</text>
<text x="221.1" y="199.3">0.3</text>
<text x="246.2" y="200.3">CC BY-NC-SA 4.0</text>
<text x="193.4" y="204.5">Datei</text>
<text x="207" y="204.5">2MoreF_BoardA.T3001</text>
<text x="244.9" y="204.5">Projekt: Formant+</text>
</g>
<g font-size="2.1">
<text x="211.1" y="14.1">MOD_2</text>
<text x="254.3" y="14.1">MOD_1</text>
<text x="153.3" y="23.2">Track_1</text>
<text x="22.9" y="27">ResCV_2</text>
<text x="239.5" y="28.3">+</text>
<text x="82.6" y="33.4">-</text>
<text x="240" y="33.4">-</text>
<text x="82.6" y="38.6">+</text>
<text x="115.8" y="36">RES_2</text>
<text x="132.4" y="41.2">FRECON_2</text>
<text x="177.5" y="38.6">-</text>
<text x="200.4" y="38.6">S4b_com</text>
<text x="177.1" y="43.8">+</text>
<text x="46.1" y="51.5" transform="rotate(-90 46.1 51.5)">V+</text>
<text x="13.3" y="63.7">RES_1</text>
<text x="90.3" y="64.3">V+</text>
<text x="155.1" y="60.5">Offset_2</text>
<text x="85.1" y="68.2">V-</text>
<text x="203" y="68.2">V+</text>
<text x="110.3" y="75.9">F_extern</text>
<text x="109.6" y="78.5">FRECON_1</text>
<text x="109.6" y="81.1">RES_1</text>
<text x="110.3" y="83.6">Offset_1</text>
<text x="109.6" y="88.8">F_master</text>
<text x="110.3" y="86.2">ResCV_1</text>
<text x="110.3" y="93.9">RES_extern</text>
<text x="110.3" y="91.4">MOD_1</text>
<text x="242.2" y="90.1">S4a_com</text>
<text x="109.6" y="101.7">FRECON_2</text>
<text x="110.3" y="96.5">MOD_extern</text>
<text x="110.3" y="99.1">IN_extern</text>
<text x="110.3" y="104.2">OUT_extern</text>
<text x="110.3" y="106.8">Offset_2</text>
<text x="205.9" y="104.9">V-</text>
<text x="109.6" y="109.4">RES_2</text>
<text x="110.3" y="112">MOD_2</text>
<text x="151.3" y="113.2">S4b_NC</text>
<text x="110.3" y="114.5">ResCV_2</text>
<text x="150.5" y="117.8">F_master</text>
<text x="151.1" y="123.5">S4b_com</text>
<text x="61.2" y="137.7">+</text>
<text x="61.6" y="132.5">-</text>
<text x="112.8" y="132.5">LP24_2</text>
<text x="112.8" y="141.6">LP24_1_SW</text>
<text x="206.5" y="148">IN_2</text>
<text x="235" y="145.4">+</text>
<text x="235.5" y="150.6">-</text>
<text x="112.8" y="160.9">OUT_extern</text>
<text x="61.6" y="171.2">-</text>
<text x="112.8" y="171.2">OUT_2</text>
<text x="176.8" y="171.2" transform="rotate(-90 176.8 171.2)">IN_com</text>
<text x="61.2" y="176.3">+</text>
<text x="139.4" y="179.5">OUT_1</text>
<text x="49.1" y="184">OUT_Sum</text>
<text x="112.8" y="180.2">OUT_1_SW</text>
<text x="141.4" y="184">IN_1</text>
</g>
</svg>
